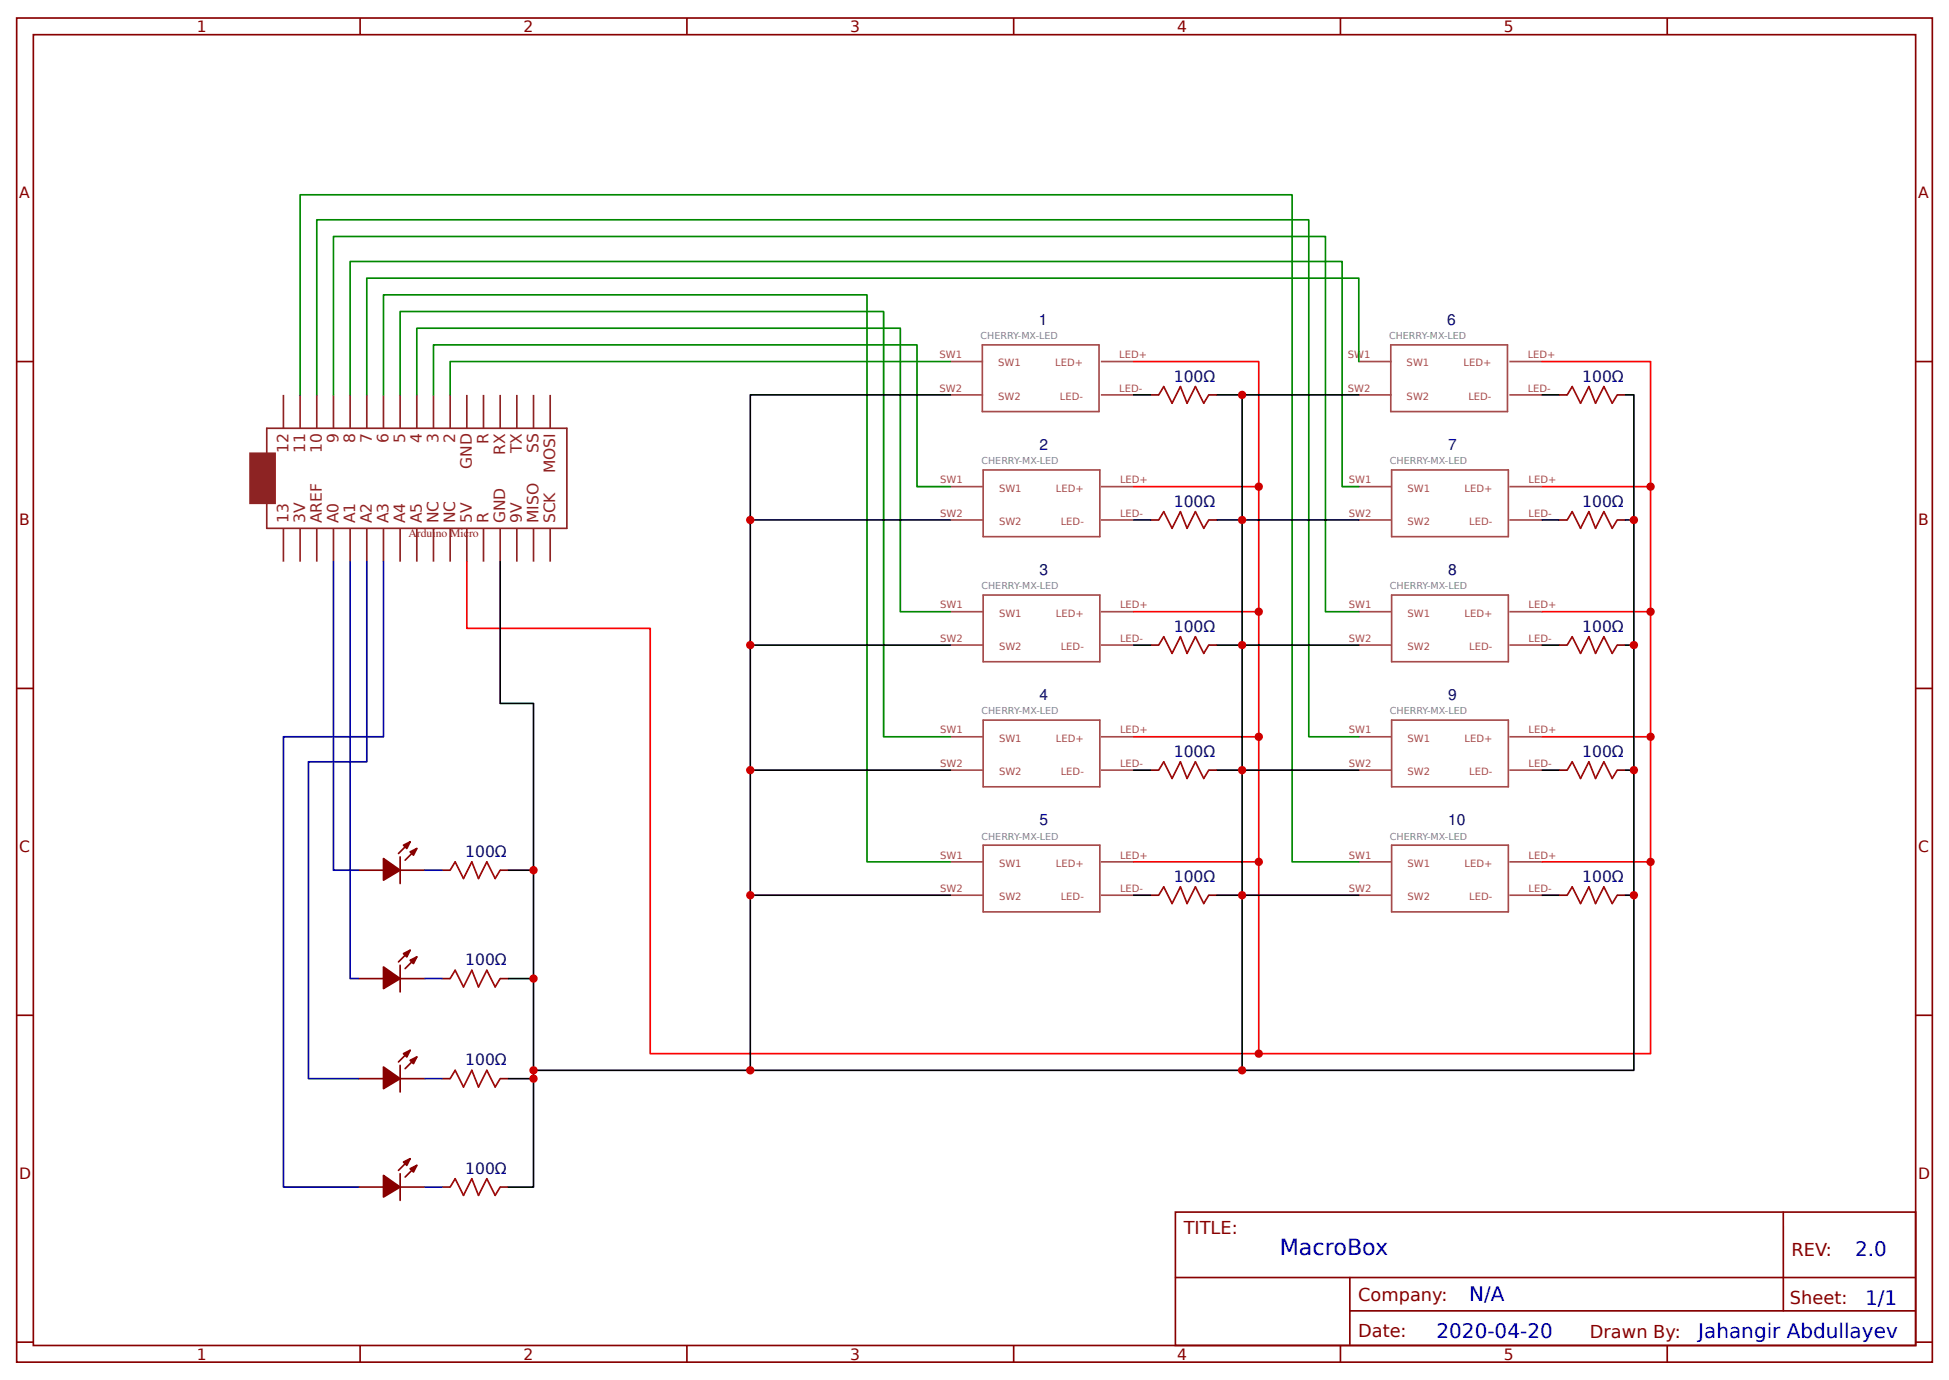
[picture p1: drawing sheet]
<svg xmlns="http://www.w3.org/2000/svg" width="309mm" height="219mm" viewBox="0 0 309 219" stroke-linecap="round" stroke-linejoin="round" font-family="sans-serif">
<g fill="none" stroke="#800" stroke-width=".26">
<path d="M2.6 2.9h304.1v213.2h-304.1zM5.3 5.5h298.7v208h-298.7zM57.1 2.9v2.6M109 2.9v2.6M160.9 2.9v2.6M212.7 2.9v2.6M264.6 2.9v2.6M2.6 57.4h2.7M304 57.4h2.7M182.6 62.7h1.3M191.8 62.7h1.3M247.4 62.7h1.3"/>
<path d="M256.6 62.7h1.4M182.6 82.5h1.3M191.8 82.5h1.3M247.4 82.5h1.3M256.6 82.5h1.4M2.6 109.2h2.7M182.6 102.3h1.3M191.8 102.3h1.3M247.4 102.3h1.3M256.6 102.3h1.4M304 109.2h2.7M56.9 138.1h4"/>
<path d="M63.5 138.1h4M63.5 135.9v4.3M65.1 133.6l-1.9 1.8M66.1 134.6l-1.8 1.9M70.1 138.1h1.3M79.4 138.1h1.3M182.6 122.2h1.3M191.8 122.2h1.3M247.4 122.2h1.3M256.6 122.2h1.4M56.9 155.3h4M63.5 153.1v4.3"/>
<path d="M63.5 155.3h4M65.1 150.8l-1.9 1.8M66.1 151.8l-1.8 1.9M70.1 155.3h1.3M79.4 155.3h1.3M182.6 142h1.3M191.8 142h1.3M247.4 142h1.3M256.6 142h1.4M2.6 161.1h2.7M56.9 171.1h4M63.5 169v4.2"/>
<path d="M63.5 171.1h4M65.1 166.6l-1.9 1.9M66.1 167.7l-1.8 1.8M70.1 171.1h1.3M79.4 171.1h1.3M304 161.1h2.7M56.9 188.3h4M63.5 186.2v4.2M63.5 188.3h4M65.1 183.8l-1.9 1.9M66.1 184.9l-1.8 1.8M70.1 188.3h1.3"/>
<path d="M79.4 188.3h1.3M186.5 192.3h117.5v21.2h-117.5zM283 192.3v15.7M2.6 212.9h2.7M57.1 213.5v2.6M109 213.5v2.6M160.9 213.5v2.6M186.6 202.7h117.3M212.7 213.5v2.6M214.2 208h89.7M214.2 202.7v10.6M264.6 213.5v2.6"/>
<path d="M304 212.9h2.7"/>
</g>
<g fill="none" stroke="#a54b4b" stroke-width=".26">
<path d="M150.8 57.4h5.2M155.9 54.7h18.5v10.6h-18.5zM174.7 57.4h5.2M215.6 57.4h5.2M220.7 54.7h18.5v10.6h-18.5zM239.5 57.4h5.2M150.8 62.7h5.2M150.8 77.2h5.2M156 74.6h18.5v10.5h-18.5zM174.7 62.7h5.2M174.7 77.2h5.2M215.6 62.7h5.2"/>
<path d="M215.6 77.2h5.2M220.8 74.6h18.6v10.5h-18.6zM239.5 62.7h5.2M239.5 77.2h5.2M150.8 82.5h5.2M150.8 97h5.2M156 94.4h18.5v10.6h-18.5zM174.7 82.5h5.2M174.7 97h5.2M215.6 82.5h5.2M215.6 97h5.2M220.8 94.4h18.6v10.6h-18.6z"/>
<path d="M239.5 82.5h5.2M239.5 97h5.2M150.8 102.3h5.2M150.8 116.9h5.2M156 114.2h18.5v10.6h-18.5zM174.7 102.3h5.2M174.7 116.9h5.2M215.6 102.3h5.2M215.6 116.9h5.2M220.8 114.2h18.6v10.6h-18.6zM239.5 102.3h5.2M239.5 116.9h5.2"/>
<path d="M150.8 122.2h5.2M150.8 136.7h5.2M156 134.1h18.5v10.6h-18.5zM174.7 122.2h5.2M174.7 136.7h5.2M215.6 122.2h5.2M215.6 136.7h5.2M220.8 134.1h18.6v10.6h-18.6zM239.5 122.2h5.2M239.5 136.7h5.2M150.8 142h5.2M174.7 142h5.2"/>
<path d="M215.6 142h5.2M239.5 142h5.2"/>
</g>
<g fill="#800" stroke="#800" stroke-width=".26">
<path d="M65.1 135.1l1-.5-.5 1.1z"/>
<path d="M64 134.1l1.1-.5-.5 1z"/>
<path d="M60.9 136.2l2.6 1.9-2.6 1.5z"/>
<path d="M65.1 152.3l1-.5-.5 1.1z"/>
<path d="M64 151.3l1.1-.5-.5 1z"/>
<path d="M60.9 153.4l2.6 1.9-2.6 1.5z"/>
<path d="M65.1 168.2l1-.5-.5 1.1z"/>
<path d="M64 167.2l1.1-.6-.5 1.1z"/>
<path d="M60.9 169.3l2.6 1.8-2.6 1.6z"/>
<path d="M65.1 185.4l1-.5-.5 1z"/>
<path d="M64 184.4l1.1-.6-.5 1.1z"/>
<path d="M60.9 186.5l2.6 1.8-2.6 1.6z"/>
</g>
<g fill="none" stroke="#8d2323" stroke-width=".26">
<path d="M42.3 67.9h47.7v15.9h-47.7zM45 62.7v5.2M47.6 62.7v5.2M50.3 62.7v5.2M52.9 62.7v5.2M55.6 62.7v5.2M58.2 62.7v5.2M60.9 62.7v5.2M63.5 62.7v5.2M66.1 62.7v5.2M68.8 62.7v5.2M71.4 62.7v5.2"/>
<path d="M74.1 62.7v5.2M76.7 62.7v5.2M79.4 62.7v5.2M82 62.7v5.2M84.7 62.7v5.2M87.3 62.7v5.2M45 83.8v5.3M47.6 83.8v5.3M50.3 83.8v5.3M52.9 83.8v5.3M55.6 83.8v5.3M58.2 83.8v5.3"/>
<path d="M60.9 83.8v5.3M63.5 83.8v5.3M66.1 83.8v5.3M68.8 83.8v5.3M71.4 83.8v5.3M74.1 83.8v5.3M76.7 83.8v5.3M79.4 83.8v5.3M82 83.8v5.3M84.7 83.8v5.3M87.3 83.8v5.3"/>
</g>
<path d="M39.7 71.9h4v8h-4z" fill="#8d2323" stroke="#8d2323" stroke-width=".26"/>
<path d="M52.9 89.1v49h4M55.6 89.1v66.2h1.3M58.2 89.1v31.8h-9.3v50.2h8M60.9 89.1v27.8h-15.9v71.4h11.9" fill="none" stroke="#009" stroke-width=".26"/>
<path d="M179.9 57.4h19.9v19.8M244.7 57.4h17.2v19.8M179.9 77.2h19.9v19.8M244.7 77.2h17.2v19.8M74.1 89.1v10.6h29.1v67.5h96.6v-30.5h-19.9M179.9 97h19.9v19.9M244.7 97h17.2v19.9M179.9 116.9h19.9v19.8M244.7 116.9h17.2v19.8M244.7 136.7h17.2v30.5h-62.1" fill="none" stroke="#f00" stroke-width=".26"/>
<path d="M150.8 57.4h-79.4v5.3M215.6 57.4v-13.3h-157.4v18.6M47.6 62.7v-31.8h157.5v105.8h10.5M50.3 62.7v-27.8h157.4v82h7.9M52.9 62.7v-25.2h157.4v59.5h5.3M55.6 62.7v-21.2h157.4v35.7h2.6M60.9 62.7v-15.9h76.7v89.9h13.2M63.5 62.7v-13.3h76.7v67.5h10.6M66.1 62.7v-10.6h76.8v44.9h7.9M68.8 62.7v-8h76.7v22.5h5.3" fill="none" stroke="#080" stroke-width=".26"/>
<g fill="none" stroke="#a00000" stroke-width=".26">
<path d="M183.9 62.7l.8-1.4 1.3 2.7 1.3-2.7 1.1 2.7 1.3-2.7 1.3 2.7 .8-1.3M248.7 62.7l.8-1.4 1.3 2.7 1.3-2.7 1.1 2.7 1.3-2.7 1.4 2.7 .7-1.3M183.9 82.5l.8-1.3 1.3 2.6 1.3-2.6 1.1 2.6 1.3-2.6 1.3 2.6 .8-1.3M248.7 82.5l.8-1.3 1.3 2.6 1.3-2.6 1.1 2.6 1.3-2.6 1.4 2.6 .7-1.3M183.9 102.3l.8-1.3 1.3 2.7 1.3-2.7 1.1 2.7 1.3-2.7 1.3 2.7 .8-1.4M248.7 102.3l.8-1.3 1.3 2.7 1.3-2.7 1.1 2.7 1.3-2.7 1.4 2.7 .7-1.4M71.4 138.1l.8-1.4 1.4 2.7 1.3-2.7 1 2.7 1.4-2.7 1.3 2.7 .8-1.3M183.9 122.2l.8-1.3 1.3 2.6 1.3-2.6 1.1 2.6 1.3-2.6 1.3 2.6 .8-1.3M248.7 122.2l.8-1.3 1.3 2.6 1.3-2.6 1.1 2.6 1.3-2.6 1.4 2.6 .7-1.3M71.4 155.3l.8-1.4 1.4 2.7 1.3-2.7 1 2.7 1.4-2.7 1.3 2.7 .8-1.3M183.9 142l.8-1.3 1.3 2.7 1.3-2.7 1.1 2.7 1.3-2.7 1.3 2.7 .8-1.4M248.7 142l.8-1.3 1.3 2.7 1.3-2.7 1.1 2.7 1.3-2.7 1.4 2.7 .7-1.4"/>
<path d="M71.4 171.1l.8-1.3 1.4 2.7 1.3-2.7 1 2.7 1.4-2.7 1.3 2.7 .8-1.4M71.4 188.3l.8-1.3 1.4 2.7 1.3-2.7 1 2.7 1.4-2.7 1.3 2.7 .8-1.4"/>
</g>
<path d="M67.5 138.1h2.6M67.5 155.3h2.6M67.5 171.1h2.6M67.5 188.3h2.6" fill="none" stroke="#00c" stroke-width=".26"/>
<g fill="none" stroke="#000" stroke-width=".26">
<path d="M150.8 62.7h-31.7v107.1M179.9 62.7h2.7M193.1 62.7h4v19.8h18.5M197.1 62.7h18.5M244.7 62.7h2.7M258 62.7h1.3v19.8M79.4 89.1v22.5h5.3v26.5h-4M119.1 82.5h31.7M179.9 82.5h2.7M193.1 82.5h4v19.8h18.5M244.7 82.5h2.7M258 82.5h1.3v19.8"/>
<path d="M119.1 102.3h31.7M179.9 102.3h2.7M193.1 102.3h4v19.9h18.5M244.7 102.3h2.7M258 102.3h1.3v19.9M84.7 138.1v17.2h-4M119.1 122.2h31.7M179.9 122.2h2.7M193.1 122.2h4v19.8h18.5M244.7 122.2h2.7M258 122.2h1.3v19.8M84.7 155.3v15.8h-4"/>
<path d="M119.1 142h31.7M179.9 142h2.7M193.1 142h4v27.8h-112.4M244.7 142h2.7M258 142h1.3v27.8h-62.2M84.7 171.1v17.2h-4"/>
</g>
<g fill="#c00">
<circle cx="197.1" cy="62.7" r=".66"/>
<circle cx="119.1" cy="122.2" r=".66"/>
<circle cx="119.1" cy="82.5" r=".66"/>
<circle cx="197.1" cy="169.8" r=".66"/>
<circle cx="84.7" cy="169.8" r=".66"/>
<circle cx="197.1" cy="142" r=".66"/>
<circle cx="259.3" cy="142" r=".66"/>
<circle cx="261.9" cy="136.7" r=".66"/>
<circle cx="259.3" cy="122.2" r=".66"/>
<circle cx="197.1" cy="122.2" r=".66"/>
<circle cx="197.1" cy="102.3" r=".66"/>
<circle cx="259.3" cy="102.3" r=".66"/>
<circle cx="261.9" cy="97" r=".66"/>
<circle cx="199.8" cy="97" r=".66"/>
<circle cx="259.3" cy="82.5" r=".66"/>
<circle cx="199.8" cy="116.9" r=".66"/>
<circle cx="261.9" cy="116.9" r=".66"/>
<circle cx="84.7" cy="171.1" r=".66"/>
<circle cx="84.7" cy="138.1" r=".66"/>
<circle cx="84.7" cy="155.3" r=".66"/>
<circle cx="197.1" cy="82.5" r=".66"/>
<circle cx="199.8" cy="77.2" r=".66"/>
<circle cx="261.9" cy="77.2" r=".66"/>
<circle cx="199.8" cy="167.2" r=".66"/>
<circle cx="199.8" cy="136.7" r=".66"/>
<circle cx="119.1" cy="169.8" r=".66"/>
<circle cx="119.1" cy="102.3" r=".66"/>
<circle cx="119.1" cy="142" r=".66"/>
</g>
<text font-size="3.5" fill="#00f" x="203.1" y="199.1">MacroBox</text>
<g font-size="3.2" fill="#00f">
<text x="294.4" y="199.2">2.0</text>
<text x="233.2" y="206.4">N/A</text>
<text x="296" y="207">1/1</text>
<text x="228" y="212.3">2020-04-20</text>
<text x="269.5" y="212.2">Jahangir Abdullayev</text>
</g>
<g font-size="2.8" fill="#800">
<text x="187.9" y="195.7">TITLE:</text>
<text x="284.3" y="199.2">REV:</text>
<text x="215.5" y="206.4">Company:</text>
<text x="284.1" y="206.9">Sheet:</text>
<text x="215.5" y="212.1">Date:</text>
<text x="252.3" y="212.2">Drawn By:</text>
</g>
<g font-size="2.5" fill="#800">
<text x="31.2" y="5.1">1</text>
<text x="83.1" y="5.1">2</text>
<text x="134.9" y="5.1">3</text>
<text x="186.8" y="5.1">4</text>
<text x="238.7" y="5.1">5</text>
<text x="3" y="31.4">A</text>
<text x="304.4" y="31.4">A</text>
<text x="3" y="83.3">B</text>
<text x="304.4" y="83.3">B</text>
<text x="3" y="135.1">C</text>
<text x="304.4" y="135.1">C</text>
<text x="3" y="187">D</text>
<text x="304.4" y="187">D</text>
<text x="31.2" y="215.7">1</text>
<text x="83.1" y="215.7">2</text>
<text x="134.9" y="215.7">3</text>
<text x="186.8" y="215.7">4</text>
<text x="238.7" y="215.7">5</text>
</g>
<g font-size="2.5" fill="#000080">
<text x="164.8" y="51.5">1</text>
<text x="229.7" y="51.5">6</text>
<text x="186.3" y="60.5">100Ω</text>
<text x="251.1" y="60.5">100Ω</text>
<text x="165" y="71.4">2</text>
<text x="229.8" y="71.4">7</text>
<text x="186.3" y="80.4">100Ω</text>
<text x="251.1" y="80.4">100Ω</text>
<text x="165" y="91.2">3</text>
<text x="229.8" y="91.2">8</text>
<text x="186.3" y="100.2">100Ω</text>
<text x="251.1" y="100.2">100Ω</text>
<text x="165" y="111.1">4</text>
<text x="229.8" y="111.1">9</text>
<text x="186.3" y="120.1">100Ω</text>
<text x="251.1" y="120.1">100Ω</text>
<text x="165" y="130.9">5</text>
<text x="229.8" y="130.9">10</text>
<text x="73.8" y="135.9">100Ω</text>
<text x="186.3" y="139.9">100Ω</text>
<text x="251.1" y="139.9">100Ω</text>
<text x="73.8" y="153.1">100Ω</text>
<text x="73.8" y="169">100Ω</text>
<text x="73.8" y="186.2">100Ω</text>
</g>
<g font-size="2.5" fill="#8d2323">
<text x="45.8" y="71.9" transform="rotate(-90 45.8 71.9)">12</text>
<text x="48.4" y="71.9" transform="rotate(-90 48.4 71.9)">11</text>
<text x="51.1" y="71.9" transform="rotate(-90 51.1 71.9)">10</text>
<text x="53.7" y="70.3" transform="rotate(-90 53.7 70.3)">9</text>
<text x="56.4" y="70.3" transform="rotate(-90 56.4 70.3)">8</text>
<text x="59" y="70.3" transform="rotate(-90 59 70.3)">7</text>
<text x="61.6" y="70.3" transform="rotate(-90 61.6 70.3)">6</text>
<text x="64.3" y="70.3" transform="rotate(-90 64.3 70.3)">5</text>
<text x="66.9" y="70.3" transform="rotate(-90 66.9 70.3)">4</text>
<text x="69.6" y="70.3" transform="rotate(-90 69.6 70.3)">3</text>
<text x="72.2" y="70.3" transform="rotate(-90 72.2 70.3)">2</text>
<text x="77.5" y="70.5" transform="rotate(-90 77.5 70.5)">R</text>
<text x="82.8" y="71.9" transform="rotate(-90 82.8 71.9)">TX</text>
<text x="85.5" y="71.9" transform="rotate(-90 85.5 71.9)">SS</text>
<text x="74.9" y="74.4" transform="rotate(-90 74.9 74.4)">GND</text>
<text x="80.2" y="72.1" transform="rotate(-90 80.2 72.1)">RX</text>
<text x="88.1" y="75.1" transform="rotate(-90 88.1 75.1)">MOSI</text>
<text x="45.8" y="83" transform="rotate(-90 45.8 83)">13</text>
<text x="48.4" y="83" transform="rotate(-90 48.4 83)">3V</text>
<text x="51.1" y="83" transform="rotate(-90 51.1 83)">AREF</text>
<text x="53.7" y="83" transform="rotate(-90 53.7 83)">A0</text>
<text x="56.4" y="83" transform="rotate(-90 56.4 83)">A1</text>
<text x="59" y="83" transform="rotate(-90 59 83)">A2</text>
<text x="61.6" y="83" transform="rotate(-90 61.6 83)">A3</text>
<text x="64.3" y="83" transform="rotate(-90 64.3 83)">A4</text>
<text x="66.9" y="83" transform="rotate(-90 66.9 83)">A5</text>
<text x="69.6" y="83" transform="rotate(-90 69.6 83)">NC</text>
<text x="72.2" y="83" transform="rotate(-90 72.2 83)">NC</text>
<text x="74.9" y="83" transform="rotate(-90 74.9 83)">5V</text>
<text x="77.5" y="83" transform="rotate(-90 77.5 83)">R</text>
<text x="80.2" y="83" transform="rotate(-90 80.2 83)">GND</text>
<text x="82.8" y="83" transform="rotate(-90 82.8 83)">9V</text>
<text x="85.5" y="83" transform="rotate(-90 85.5 83)">MISO</text>
<text x="88.1" y="83" transform="rotate(-90 88.1 83)">SCK</text>
</g>
<text font-size="1.9" fill="#8d2323" x="64.8" y="85.1">Arduino Micro</text>
<g font-size="1.6" fill="#a54b4b">
<text x="149.1" y="56.8">SW1</text>
<text x="158.4" y="58.1">SW1</text>
<text x="167.4" y="58.1">LED+</text>
<text x="177.6" y="56.8">LED+</text>
<text x="213.9" y="56.8">SW1</text>
<text x="223.2" y="58.1">SW1</text>
<text x="232.3" y="58.1">LED+</text>
<text x="242.4" y="56.8">LED+</text>
<text x="149.1" y="62.1">SW2</text>
<text x="158.4" y="63.4">SW2</text>
<text x="168.2" y="63.4">LED-</text>
<text x="177.6" y="62.1">LED-</text>
<text x="213.9" y="62.1">SW2</text>
<text x="223.2" y="63.4">SW2</text>
<text x="233" y="63.4">LED-</text>
<text x="242.4" y="62.1">LED-</text>
<text x="149.2" y="76.7">SW1</text>
<text x="158.5" y="78">SW1</text>
<text x="167.6" y="78">LED+</text>
<text x="177.7" y="76.7">LED+</text>
<text x="214" y="76.7">SW1</text>
<text x="223.4" y="78">SW1</text>
<text x="232.4" y="78">LED+</text>
<text x="242.6" y="76.7">LED+</text>
<text x="149.2" y="82">SW2</text>
<text x="158.5" y="83.3">SW2</text>
<text x="168.3" y="83.3">LED-</text>
<text x="177.7" y="82">LED-</text>
<text x="214" y="82">SW2</text>
<text x="223.4" y="83.3">SW2</text>
<text x="233.2" y="83.3">LED-</text>
<text x="242.6" y="82">LED-</text>
<text x="149.2" y="96.5">SW1</text>
<text x="149.2" y="101.8">SW2</text>
<text x="158.5" y="97.8">SW1</text>
<text x="167.6" y="97.8">LED+</text>
<text x="177.7" y="96.5">LED+</text>
<text x="177.7" y="101.8">LED-</text>
<text x="214" y="96.5">SW1</text>
<text x="214" y="101.8">SW2</text>
<text x="223.4" y="97.8">SW1</text>
<text x="232.4" y="97.8">LED+</text>
<text x="242.6" y="96.5">LED+</text>
<text x="242.6" y="101.8">LED-</text>
<text x="158.5" y="103.1">SW2</text>
<text x="168.3" y="103.1">LED-</text>
<text x="223.4" y="103.1">SW2</text>
<text x="233.2" y="103.1">LED-</text>
<text x="149.2" y="116.4">SW1</text>
<text x="158.5" y="117.7">SW1</text>
<text x="167.6" y="117.7">LED+</text>
<text x="177.7" y="116.4">LED+</text>
<text x="214" y="116.4">SW1</text>
<text x="223.4" y="117.7">SW1</text>
<text x="232.4" y="117.7">LED+</text>
<text x="242.6" y="116.4">LED+</text>
<text x="149.2" y="121.7">SW2</text>
<text x="158.5" y="123">SW2</text>
<text x="168.3" y="123">LED-</text>
<text x="177.7" y="121.7">LED-</text>
<text x="214" y="121.7">SW2</text>
<text x="223.4" y="123">SW2</text>
<text x="233.2" y="123">LED-</text>
<text x="242.6" y="121.7">LED-</text>
<text x="149.2" y="136.2">SW1</text>
<text x="158.5" y="137.5">SW1</text>
<text x="167.6" y="137.5">LED+</text>
<text x="177.7" y="136.2">LED+</text>
<text x="214" y="136.2">SW1</text>
<text x="223.4" y="137.5">SW1</text>
<text x="232.4" y="137.5">LED+</text>
<text x="242.6" y="136.2">LED+</text>
<text x="149.2" y="141.5">SW2</text>
<text x="158.5" y="142.8">SW2</text>
<text x="168.3" y="142.8">LED-</text>
<text x="177.7" y="141.5">LED-</text>
<text x="214" y="141.5">SW2</text>
<text x="223.4" y="142.8">SW2</text>
<text x="233.2" y="142.8">LED-</text>
<text x="242.6" y="141.5">LED-</text>
</g>
<g font-size="1.5" fill="#838383">
<text x="155.6" y="53.8">CHERRY-MX-LED</text>
<text x="220.4" y="53.8">CHERRY-MX-LED</text>
<text x="155.8" y="73.7">CHERRY-MX-LED</text>
<text x="220.6" y="73.7">CHERRY-MX-LED</text>
<text x="155.8" y="93.5">CHERRY-MX-LED</text>
<text x="220.6" y="93.5">CHERRY-MX-LED</text>
<text x="155.8" y="113.4">CHERRY-MX-LED</text>
<text x="220.6" y="113.4">CHERRY-MX-LED</text>
<text x="155.8" y="133.2">CHERRY-MX-LED</text>
<text x="220.6" y="133.2">CHERRY-MX-LED</text>
</g>
</svg>
